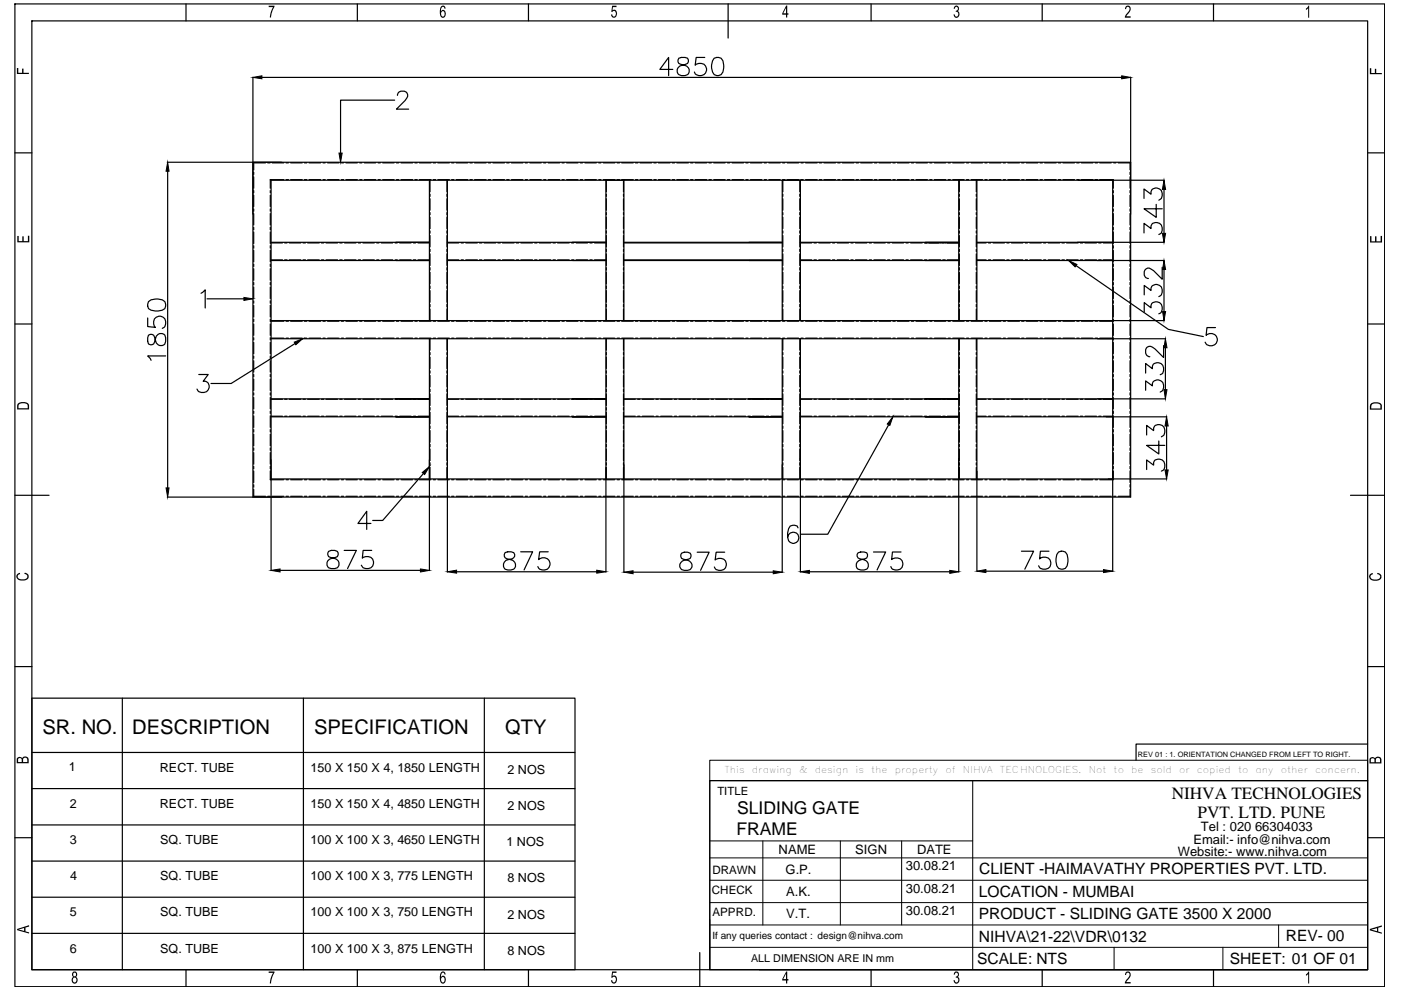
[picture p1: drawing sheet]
<svg xmlns="http://www.w3.org/2000/svg" width="297mm" height="210mm" viewBox="0 0 297 210" stroke-linecap="round" stroke-linejoin="round" font-family="sans-serif">
<!-- layer: 0 -->
<g fill="none" stroke="#000" stroke-width=".25">
<path d="M3.2 .8h290.4v208.4h-290.4zM6.8 4.4h283.2v201.2h-283.2zM39.4 .8v3.6M53.6 16.4v89M55.5 16.4h182.3M75.8 .8v3.6M112 .8v3.6M142.6 14.7h-2.7l1.9-2.5v3.8M143.9 12.3a.77 .77 0 0 0 .4 1.3l.7 .2a1.11 1.11 0 0 1 1.1 1 1.11 1.11 0 0 1-.9 1.2h-.7a1.11 1.11 0 0 1-1-1.2 1.11 1.11 0 0 1 1.2-1l.7-.2a.77 .77 0 0 0 .4-1.3l-.6-.1zM149.4 12.2h-1.8l-.2 1.6a1.38 1.38 0 0 1 2-.1 1.38 1.38 0 0 1 0 2 1.38 1.38 0 0 1-2-.1l-.2-.3M151.4 12.3a1.31 1.31 0 0 1 1.9 .6 3.2 3.2 0 0 1-.4 2.9 1.18 1.18 0 0 1-1.8-.5 3.1 3.1 0 0 1 .3-3zM154.4 .8v7.3"/>
<path d="M184.7 .8v3.6M221 .8v3.6M239.7 16.4v89h-204.2M257.3 .8v3.6M3.2 32.4h3.6M35.5 34.4h204.2M35.5 36.3v67.1M53.8 36.5v.5M53.8 37.5v2.4M56.3 34.5h-2.5v1.5M56.8 34.5h.5M57.7 34.5h2.5"/>
<path d="M60.2 38.1h-2.9v1.8M60.6 34.5h.6M60.6 38.1h.6M61.6 34.5h2.5M61.6 38.1h2.5M64.5 34.5h.6M64.5 38.1h.6M65.5 34.5h2.5M65.5 38.1h2.5M68.5 34.5h.4M68.5 38.1h.4M69.5 34.5h2.4"/>
<path d="M69.5 38.1h2.4M72.4 34.5h.4M72.4 38.1h.4M73.3 34.5h2.5M73.3 38.1h2.5M76.3 34.5h.4M76.3 38.1h.4M77.2 34.5h2.5M77.2 38.1h2.5M80.2 34.5h.4M80.2 38.1h.4M81.1 34.5h2.5"/>
<path d="M81.1 38.1h2.5M83.7 21.2h-11.5v11.3M84.1 34.5h.4M84.1 38.1h.4M84.3 20.2a.87 .87 0 0 1 .7-.9h.7a.9 .9 0 0 1 .6 1.5l-2.2 2.3h2.5M85 34.5h2.5M85 38.1h2.5M88 34.5h.5M88 38.1h.5M88.9 34.5h2.5M88.9 38.1h2.5M91 38.2v29.8"/>
<path d="M91.2 38.2v2.5M91.8 34.5h.6M91.8 38.1h.6M92.8 34.5h2.5M92.8 38.1h2.5M94.8 38.2v2.5M94.9 38.2v29.8M95.7 34.5h.6M95.7 38.1h.6M96.7 34.5h2.5M96.7 38.1h2.5M99.6 34.5h.5"/>
<path d="M99.6 38.1h.5M100.6 34.5h2.5M100.6 38.1h2.5M103.5 34.5h.5M103.5 38.1h.5M104.5 34.5h2.5M104.5 38.1h2.5M107.4 34.5h.5M107.4 38.1h.5M108.4 34.5h2.5M108.4 38.1h2.5M111.4 34.5h.4"/>
<path d="M111.4 38.1h.4M112.3 34.5h2.5M112.3 38.1h2.5M115.3 34.5h.4M115.3 38.1h.4M116.2 34.5h2.4M116.2 38.1h2.4M119.2 34.5h.4M119.2 38.1h.4M120.1 34.5h2.4M120.1 38.1h2.4M123 34.5h.5"/>
<path d="M123 38.1h.5M124 34.5h2.4M124 38.1h2.4M126.9 34.5h.5M126.9 38.1h.5M127.9 34.5h2.5M127.9 38.1h2.5M128.5 38.2v29.8M128.6 38.2v2.5M130.8 34.5h.5M130.8 38.1h.5M131.8 34.5h2.5"/>
<path d="M131.8 38.1h2.5M132.2 38.2v2.5M132.3 38.2v29.8M134.7 34.5h.5M134.7 38.1h.5M135.7 34.5h2.5M135.7 38.1h2.5M138.6 34.5h.5M138.6 38.1h.5M139.6 34.5h2.5M139.6 38.1h2.5M142.5 34.5h.5"/>
<path d="M142.5 38.1h.5M143.5 34.5h2.5M143.5 38.1h2.5M146.4 34.5h.5M146.4 38.1h.5M147.4 34.5h2.4M147.4 38.1h2.4M150.3 34.5h.5M150.3 38.1h.5M151.3 34.5h2.4M151.3 38.1h2.4M154.2 34.5h.5"/>
<path d="M154.2 38.1h.5M155.2 34.5h2.4M155.2 38.1h2.4M158.1 34.5h.5M158.1 38.1h.5M159.1 34.5h2.4M159.1 38.1h2.4M162 34.5h.5M162 38.1h.5M163 34.5h2.4M163 38.1h2.4M165.8 38.2v29.8"/>
<path d="M165.9 34.5h.5M165.9 38.1h.5M166 38.2v2.5M166.9 34.5h2.4M166.9 38.1h2.4M169.6 38.2v2.5M169.7 38.2v29.8M169.8 34.5h.5M169.8 38.1h.5M170.8 34.5h2.5M170.8 38.1h2.5M173.7 34.5h.5"/>
<path d="M173.7 38.1h.5M174.7 34.5h2.5M174.7 38.1h2.5M177.6 34.5h.5M177.6 38.1h.5M178.6 34.5h2.4M178.6 38.1h2.4M181.5 34.5h.5M181.5 38.1h.5M182.5 34.5h2.4M182.5 38.1h2.4M185.4 34.5h.5"/>
<path d="M185.4 38.1h.5M186.4 34.5h2.4M186.4 38.1h2.4M189.3 34.5h.5M189.3 38.1h.5M190.3 34.5h2.4M190.3 38.1h2.4M193.2 34.5h.5M193.2 38.1h.5M194.2 34.5h2.4M194.2 38.1h2.4M197.1 34.5h.5"/>
<path d="M197.1 38.1h.5M198.1 34.5h2.4M198.1 38.1h2.4M201 34.5h.5M201 38.1h.5M202 34.5h2.4M202 38.1h2.4M203.3 38.2v29.8M203.4 38.2v2.5M204.9 34.5h.5M204.9 38.1h.5M205.9 34.5h2.4"/>
<path d="M205.9 38.1h2.4M207 38.2v2.5M207.1 38.2v29.8M208.8 34.5h.5M208.8 38.1h.5M209.8 34.5h2.4M209.8 38.1h2.4M212.7 34.5h.5M212.7 38.1h.5M213.7 34.5h2.4M213.7 38.1h2.4M216.6 34.5h.5"/>
<path d="M216.6 38.1h.5M217.6 34.5h2.4M217.6 38.1h2.4M220.5 34.5h.5M220.5 38.1h.5M221.5 34.5h2.4M221.5 38.1h2.4M224.4 34.5h.5M224.4 38.1h.5M225.4 34.5h2.4M225.4 38.1h2.4M228.3 34.5h.5"/>
<path d="M228.3 38.1h.5M229.3 34.5h2.4M229.3 38.1h2.4M232.2 34.5h.5M232.2 38.1h.5M233.2 34.5h2.4M233.2 38.1h2.8v1.8M235.9 38.2v82.9M236.1 34.5h.5M237.1 34.5h2.5v1.5M239.6 36.5v.5M239.6 37.5v2.4"/>
<path d="M246.8 38.2h-189.3v82.8M290 32.4h3.6M53.8 40.4v.5M53.8 41.4v2.4M53.8 44.3v.5M53.8 45.3v2.4M53.8 48.2v.5M53.8 49.2v2.4M53.8 52.1v.5M53.8 53.1v2.4M53.8 56v.5M53.8 57v2.4"/>
<path d="M53.8 59.9v.5M57.3 40.4v.5M57.3 41.4v2.4M57.3 44.3v.5M57.3 45.3v2.4M57.3 48.2v.5M57.3 49.2v2.4M57.3 52.1v.5M57.3 53.1v2.4M57.3 56v.5M57.3 57v2.4M57.3 59.9v.5"/>
<path d="M57.5 55.2h33.5h-7.1M57.5 51.4h33.5h-7.1M57.5 51.5h2.4M57.5 55.1h2.4M60.4 51.5h.5M60.4 55.1h.5M61.3 51.5h2.5M61.3 55.1h2.5M64.2 51.5h.6M64.2 55.1h.6M65.2 51.5h2.5M65.2 55.1h2.5"/>
<path d="M68.1 51.5h.6M68.1 55.1h.6M69.1 51.5h2.5M69.1 55.1h2.5M72 51.5h.5M72 55.1h.5M73.1 51.5h2.4M73.1 55.1h2.4M76 51.5h.4M76 55.1h.4M76.9 51.5h2.5M76.9 55.1h2.5"/>
<path d="M79.9 51.5h.4M79.9 55.1h.4M80.8 51.5h2.5M80.8 55.1h2.5M83.8 51.5h.4M83.8 55.1h.4M84.7 51.5h2.5M84.7 55.1h2.5M87.7 51.5h.4M87.7 55.1h.4M88.6 51.5h2.4M88.6 55.1h2.4"/>
<path d="M91.2 41.2v.4M91.2 42.1v2.5M91.2 45.1v.4M91.2 46v2.5M91.2 49v.4M91.2 49.9v2.5M91.2 52.9v.4M91.2 53.8v2.5M91.2 56.8v.5M91.2 57.7v2.5M94.8 41.2v.4M94.8 42.1v2.5"/>
<path d="M94.8 45.1v.4M94.8 46v2.5M94.8 49v.4M94.8 49.9v2.5M94.8 52.9v.4M94.8 53.8v2.5M94.8 56.8v.5M94.8 57.7v2.5M94.9 55.2h33.6h-7.1M94.9 51.4h33.6h-7.1M94.9 51.5h2.4M94.9 55.1h2.4"/>
<path d="M97.8 51.5h.4M97.8 55.1h.4M98.7 51.5h2.5M98.7 55.1h2.5M101.7 51.5h.5M101.7 55.1h.5M102.6 51.5h2.5M102.6 55.1h2.5M105.6 51.5h.5M105.6 55.1h.5M106.5 51.5h2.5M106.5 55.1h2.5"/>
<path d="M109.5 51.5h.5M109.5 55.1h.5M110.4 51.5h2.5M110.4 55.1h2.5M113.4 51.5h.5M113.4 55.1h.5M114.3 51.5h2.5M114.3 55.1h2.5M117.2 51.5h.6M117.2 55.1h.6M118.2 51.5h2.5M118.2 55.1h2.5"/>
<path d="M121.2 51.5h.5M121.2 55.1h.5M122.2 51.5h2.4M122.2 55.1h2.4M125.1 51.5h.4M125.1 55.1h.4M126.1 51.5h2.4M126.1 55.1h2.4M128.6 41.2v.4M128.6 42.1v2.5M128.6 45.1v.4M128.6 46v2.5"/>
<path d="M128.6 49v.4M128.6 49.9v2.5M128.6 52.9v.4M128.6 53.8v2.5M128.6 56.8v.5M128.6 57.7v2.5M132.2 41.2v.4M132.2 42.1v2.5M132.2 45.1v.4M132.2 46v2.5M132.2 49v.4M132.2 49.9v2.5"/>
<path d="M132.2 52.9v.4M132.2 53.8v2.5M132.2 56.8v.5M132.2 57.7v2.5M132.3 55.2h33.5h-7M132.3 51.4h33.5M132.3 51.5h33.5M132.3 55.1h33.5M166 41.2v.4M166 42.1v2.5M166 45.1v.4M166 46v2.5"/>
<path d="M166 49v.4M166 49.9v2.5M166 52.9v.4M166 53.8v2.5M166 56.8v.5M166 57.7v2.5M169.6 41.2v.4M169.6 42.1v2.5M169.6 45.1v.4M169.6 46v2.5M169.6 49v.4M169.6 49.9v2.5"/>
<path d="M169.6 52.9v.4M169.6 53.8v2.5M169.6 56.8v.5M169.6 57.7v2.5M169.7 55.2h33.6h-7.1M169.7 51.4h33.6M169.7 51.5h2.4M169.7 55.1h2.4M172.6 51.5h.5M172.6 55.1h.5M173.6 51.5h2.4M173.6 55.1h2.4"/>
<path d="M176.5 51.5h.5M176.5 55.1h.5M177.5 51.5h2.4M177.5 55.1h2.4M180.4 51.5h.5M180.4 55.1h.5M181.4 51.5h2.4M181.4 55.1h2.4M184.3 51.5h.5M184.3 55.1h.5M185.3 51.5h2.4M185.3 55.1h2.4"/>
<path d="M188.2 51.5h.5M188.2 55.1h.5M189.2 51.5h2.4M189.2 55.1h2.4M192.1 51.5h.5M192.1 55.1h.5M193.1 51.5h2.4M193.1 55.1h2.4M196 51.5h3.4M196 55.1h.5M197 55.1h2.4M199.5 51.5h.9"/>
<path d="M199.9 55.1h.5M200.5 51.5h2.8M200.9 55.1h2.4M203.4 41.2v.4M203.4 42.1v2.5M203.4 45.1v.4M203.4 46v2.5M203.4 49v.4M203.4 49.9v2.5M203.4 52.9v.4M203.4 53.8v2.5M203.4 56.8v.5"/>
<path d="M203.4 57.7v2.5M207 41.2v.4M207 42.1v2.5M207 45.1v.4M207 46v2.5M207 49v.4M207 49.9v2.5M207 52.9v.4M207 53.8v2.5M207 56.8v.5M207 57.7v2.5M207.1 51.4h39.7"/>
<path d="M207.1 51.5h2M207.1 55.2h39.7M207.1 55.1h2M209.6 51.5h.4M209.6 55.1h.4M210.6 51.5h2.4M210.6 55.1h2.4M213.5 51.5h.4M213.5 55.1h.4M214.4 51.5h2.5M214.4 55.1h2.5M217.4 51.5h.4"/>
<path d="M217.4 55.1h.4M218.3 51.5h2.5M218.3 55.1h2.5M221.3 51.5h.4M221.3 55.1h.4M222.2 51.5h2.5M222.2 55.1h2.5M225.2 51.5h.5M225.2 55.1h.5M226.1 51.5h2.5M226.1 55.1h2.5M228.2 56.3l19.5 13.5 7.4 1.6"/>
<path d="M229.1 51.5h.5M229.1 55.1h.5M230 51.5h2.5M230 55.1h2.5M232.9 51.5h.6M232.9 55.1h.6M233.9 51.5h2M233.9 55.1h2M236 40.4v.5M236 41.4v2.4M236 44.3v.5M236 45.3v2.4"/>
<path d="M236 48.2v.5M236 49.2v2.4M236 52.1v.5M236 53.1v2.4M236 56v.5M236 57v2.4M236 59.9v.5M239.6 40.4v.5M239.6 41.4v2.4M239.6 44.3v.5M239.6 45.3v2.4M239.6 48.2v.5"/>
<path d="M239.6 49.2v2.4M239.6 52.1v.5M239.6 53.1v2.4M239.6 56v.5M239.6 57v2.4M239.6 59.9v.5M242.6 49.4v-2l1.4 1.1a1.11 1.11 0 0 1 .5-1.3 1.11 1.11 0 0 1 1.4 .2 1.38 1.38 0 0 1-.2 2.3M242.6 42.1v-2l1.4 1.1a1.23 1.23 0 0 1 1.4-1.4 1.23 1.23 0 0 1 1 1.7l-.2 .6-.5 .3M245.1 43.3v2.8l-2.5-1.8h3.8M246.4 56.7v2.5l-1.8-1.8-.6-.3a.86 .86 0 0 0-.9-.2 .86 .86 0 0 0-.5 .7v.7a.87 .87 0 0 0 .9 .7M246.8 40.2v9.3M246.8 57.1v9"/>
<path d="M3.2 68.7h3.6M31.3 67.4v1.8l1.7 .2a1.36 1.36 0 0 1 0-2 1.36 1.36 0 0 1 2 .3 1.36 1.36 0 0 1-.6 1.9M31.5 71.1l-.2 .5 .2 1.3a.78 .78 0 0 0 1.3-.4l.2-.7a1.09 1.09 0 0 1 .9-1.1 1.09 1.09 0 0 1 1.2 .9l-.1 1.3a1.15 1.15 0 0 1-1.3 .3 1.15 1.15 0 0 1-.7-1l-.2-.8a.78 .78 0 0 0-1.3-.3zM31.5 64a2.96 2.96 0 0 1 3.5 0 1.25 1.25 0 0 1-.6 1.8 3.4 3.4 0 0 1-2.9-.4l-.2-.5zM35.1 75.5h-3.8l.7 .9M42.1 79.4h2l-1 1.4a1.23 1.23 0 0 1 1.3 1.5 1.23 1.23 0 0 1-1.7 .9l-.6-.2-.3-.5M42.6 62.2l.9-.7v3.8M43.9 63.4h7.8M53.8 60.9v2.4M53.8 63.8v.5M53.8 64.8v2.4M53.8 67.7v.5"/>
<path d="M53.8 68.7v2.4M53.8 71.6v.5M53.8 72.6v2.4M53.8 75.5v.5M53.8 76.5v2.4M53.8 79.4v.5M57.3 60.9v2.4M57.3 63.8v.5M57.3 64.8v2.4M57.3 67.7v.5M57.3 68.7v2.4M57.3 71.6v.5"/>
<path d="M57.3 72.6v2.4M57.3 75.5v.5M57.3 76.5v2.4M57.3 79.4v.5M57.5 71.8h189.6M57.5 71.7h2.7M57.5 68h189.3M57.5 68.1h2.7M60.6 71.7h.6M60.6 68.1h.6M61.6 71.7h2.5M61.6 68.1h2.5"/>
<path d="M62.6 72.8l-13.6 8.5h-4.3M64.5 71.7h.6M64.5 68.1h.6M65.5 71.7h2.5M65.5 68.1h2.5M68.5 71.7h.4M68.5 68.1h.4M69.5 71.7h2.4M69.5 68.1h2.4M72.4 71.7h.4M72.4 68.1h.4M73.3 71.7h2.5"/>
<path d="M73.3 68.1h2.5M76.3 71.7h.4M76.3 68.1h.4M77.2 71.7h2.5M77.2 68.1h2.5M80.2 71.7h.4M80.2 68.1h.4M81.1 71.7h2.5M81.1 68.1h2.5M84.1 71.7h.4M84.1 68.1h.4M85 71.7h2.5"/>
<path d="M85 68.1h2.5M88 71.7h.5M88 68.1h.5M88.9 71.7h2.5M88.9 68.1h2.5M91 71.8v49.2M91.2 60.6v.6M91.2 61.6v2.5M91.2 64.5v.6M91.2 65.5v2.5M91.2 71.8v2.4M91.2 74.7v.5"/>
<path d="M91.2 75.7v2.4M91.2 78.6v.5M91.2 79.6v2.4M91.8 71.7h.6M91.8 68.1h.6M92.8 71.7h2.5M92.8 68.1h2.5M94.8 60.6v.6M94.8 61.6v2.5M94.8 64.5v.6M94.8 65.5v2.5M94.8 71.8v2.4"/>
<path d="M94.8 74.7v.5M94.8 75.7v2.4M94.8 78.6v.5M94.8 79.6v2.4M94.9 71.8v49.5M95.7 71.7h.6M95.7 68.1h.6M96.7 71.7h2.5M96.7 68.1h2.5M99.6 71.7h.5M99.6 68.1h.5M100.6 71.7h2.5"/>
<path d="M100.6 68.1h2.5M103.5 71.7h.5M103.5 68.1h.5M104.5 71.7h2.5M104.5 68.1h2.5M107.4 71.7h.5M107.4 68.1h.5M108.4 71.7h2.5M108.4 68.1h2.5M111.4 71.7h.4M111.4 68.1h.4M112.3 71.7h2.5"/>
<path d="M112.3 68.1h2.5M115.3 71.7h.4M115.3 68.1h.4M116.2 71.7h2.4M116.2 68.1h2.4M119.2 71.7h.4M119.2 68.1h.4M120.1 71.7h2.4M120.1 68.1h2.4M123 71.7h.5M123 68.1h.5M124 71.7h2.4"/>
<path d="M124 68.1h2.4M126.9 71.7h.5M126.9 68.1h.5M127.9 71.7h2.5M127.9 68.1h2.5M128.5 71.8v49.5M128.6 60.6v.6M128.6 61.6v2.5M128.6 64.5v.6M128.6 65.5v2.5M128.6 71.8v2.4M128.6 74.7v.5"/>
<path d="M128.6 75.7v2.4M128.6 78.6v.5M128.6 79.6v2.4M130.8 71.7h.5M130.8 68.1h.5M131.8 71.7h2.5M131.8 68.1h2.5M132.2 60.6v.6M132.2 61.6v2.5M132.2 64.5v.6M132.2 65.5v2.5M132.2 71.8v2.4"/>
<path d="M132.2 74.7v.5M132.2 75.7v2.4M132.2 78.6v.5M132.2 79.6v2.4M132.3 71.8v49.6M134.7 71.7h.5M134.7 68.1h.5M135.7 71.7h2.5M135.7 68.1h2.5M138.6 71.7h.5M138.6 68.1h.5M139.6 71.7h2.5"/>
<path d="M139.6 68.1h2.5M142.5 71.7h.5M142.5 68.1h.5M143.5 71.7h2.5M143.5 68.1h2.5M146.4 71.7h.5M146.4 68.1h.5M147.4 71.7h2.4M147.4 68.1h2.4M150.3 71.7h.5M150.3 68.1h.5M151.3 71.7h2.4"/>
<path d="M151.3 68.1h2.4M154.2 71.7h.5M154.2 68.1h.5M155.2 71.7h2.4M155.2 68.1h2.4M158.1 71.7h.5M158.1 68.1h.5M159.1 71.7h2.4M159.1 68.1h2.4M162 71.7h.5M162 68.1h.5M163 71.7h2.4"/>
<path d="M163 68.1h2.4M165.8 71.8v49.6M165.9 71.7h.5M165.9 68.1h.5M166 60.6v.6M166 61.6v2.5M166 64.5v.6M166 65.5v2.5M166 71.8v2.4M166 74.7v.5M166 75.7v2.4M166 78.6v.5"/>
<path d="M166 79.6v2.4M166.9 71.7h2.4M166.9 68.1h2.4M169.6 60.6v.6M169.6 61.6v2.5M169.6 64.5v.6M169.6 65.5v2.5M169.6 71.8v2.4M169.6 74.7v.5M169.6 75.7v2.4M169.6 78.6v.5M169.6 79.6v2.4"/>
<path d="M169.7 71.8v49.5M169.8 71.7h.5M169.8 68.1h.5M170.8 71.7h2.5M170.8 68.1h2.5M173.7 71.7h.5M173.7 68.1h.5M174.7 71.7h2.5M174.7 68.1h2.5M177.6 71.7h.5M177.6 68.1h.5M178.6 71.7h2.4"/>
<path d="M178.6 68.1h2.4M181.5 71.7h.5M181.5 68.1h.5M182.5 71.7h2.4M182.5 68.1h2.4M185.4 71.7h.5M185.4 68.1h.5M186.4 71.7h2.4M186.4 68.1h2.4M189.3 71.7h.5M189.3 68.1h.5M190.3 71.7h2.4"/>
<path d="M190.3 68.1h2.4M193.2 71.7h.5M193.2 68.1h.5M194.2 71.7h2.4M194.2 68.1h2.4M197.1 71.7h.5M197.1 68.1h.5M198.1 71.7h2.4M198.1 68.1h2.4M201 71.7h.5M201 68.1h.5M202 71.7h2.4"/>
<path d="M202 68.1h2.4M203.3 71.8v49.5M203.4 60.6v.6M203.4 61.6v2.5M203.4 64.5v.6M203.4 65.5v2.5M203.4 71.8v2.4M203.4 74.7v.5M203.4 75.7v2.4M203.4 78.6v.5M203.4 79.6v2.4M204.9 71.7h.5"/>
<path d="M204.9 68.1h.5M205.9 71.7h2.4M205.9 68.1h2.4M207 60.6v.6M207 61.6v2.5M207 64.5v.6M207 65.5v2.5M207 71.8v2.4M207 74.7v.5M207 75.7v2.4M207 78.6v.5M207 79.6v2.4"/>
<path d="M207.1 71.8v49.3M208.8 71.7h.5M208.8 68.1h.5M209.8 71.7h2.4M209.8 68.1h2.4M212.7 71.7h.5M212.7 68.1h.5M213.7 71.7h2.4M213.7 68.1h2.4M216.6 71.7h.5M216.6 68.1h.5M217.6 71.7h2.4"/>
<path d="M217.6 68.1h2.4M220.5 71.7h.5M220.5 68.1h.5M221.5 71.7h2.4M221.5 68.1h2.4M224.4 71.7h.5M224.4 68.1h.5M225.4 71.7h2.4M225.4 68.1h2.4M228.3 71.7h.5M228.3 68.1h.5M229.3 71.7h2.4"/>
<path d="M229.3 68.1h2.4M232.2 71.7h.5M232.2 68.1h.5M233.2 71.7h2.7M233.2 68.1h2.7M236 60.9v2.4M236 63.8v.5M236 64.8v2.4M236 67.7v.5M236 68.7v2.4M236 71.6v.5M236 72.6v2.4"/>
<path d="M236 75.5v.5M236 76.5v2.4M236 79.4v.5M239.6 60.9v2.4M239.6 63.8v.5M239.6 64.8v2.4M239.6 67.7v.5M239.6 68.7v2.4M239.6 71.6v.5M239.6 72.6v2.4M239.6 75.5v.5M239.6 76.5v2.4"/>
<path d="M239.6 79.4v.5M242.6 66.2v-2l1.4 1.1v-.6a1.27 1.27 0 0 1 1.6-.6 1.27 1.27 0 0 1 .8 1.5l-.2 .6-.5 .3M242.6 62.5v-2l1.4 1.1a1.23 1.23 0 0 1 1.5-1.3 1.23 1.23 0 0 1 .9 1.7l-.2 .5-.5 .4M242.9 79.1v-2l1.4 1.1v-.6a1.28 1.28 0 0 1 1.7-.6 1.28 1.28 0 0 1 .7 1.6l-.2 .5-.5 .3M246.7 73.3v2.5l-1.8-1.8a1.17 1.17 0 0 0-1.8-.2 1.23 1.23 0 0 0 .5 1.8h.2M247.1 73.7v8.9M257.7 69.5h-1.8l-.2 1.6a1.36 1.36 0 0 1 2.1 0 1.36 1.36 0 0 1-.3 2 1.36 1.36 0 0 1-2-.6M290 68.7h3.6M53.8 80.4v2.4M53.8 83.3v.5M53.8 84.3v2.4M53.8 87.2v.5"/>
<path d="M53.8 88.2v2.4M53.8 91.1v.5M53.8 92.1v2.4M53.8 95v.5M53.8 96v2.4M53.8 98.9v.5M53.8 99.9v2.4M57.3 80.4v2.4M57.3 83.3v.5M57.3 84.3v2.4M57.3 87.2v.5M57.3 88.2v2.4"/>
<path d="M57.3 91.1v.5M57.3 92.1v2.4M57.3 95v.5M57.3 96v2.4M57.3 98.9v.5M57.3 99.9v1.8h2.9M57.5 84.6h33.5h-7.1M57.5 88.4h33.5h-7.1M57.5 84.7h2.4M57.5 88.3h2.4M60.4 84.7h.5M60.4 88.3h.5"/>
<path d="M61.3 84.7h2.5M61.3 88.3h2.5M64.2 84.7h.6M64.2 88.3h.6M65.2 84.7h2.5M65.2 88.3h2.5M68.1 84.7h.6M68.1 88.3h.6M69.1 84.7h2.5M69.1 88.3h2.5M72 84.7h.5M72 88.3h.5"/>
<path d="M73.1 84.7h2.4M73.1 88.3h2.4M76 84.7h.4M76 88.3h.4M76.9 84.7h2.5M76.9 88.3h2.5M79.9 84.7h.4M79.9 88.3h.4M80.8 84.7h2.5M80.8 88.3h2.5M83.8 84.7h.4M83.8 88.3h.4"/>
<path d="M84.7 84.7h2.5M84.7 88.3h2.5M87.7 84.7h.4M87.7 88.3h.4M88.6 84.7h2.4M88.6 88.3h2.4M91.2 82.5v.5M91.2 83.5v2.5M91.2 86.4v.5M91.2 87.4v2.5M91.2 90.3v.5M91.2 91.3v2.5"/>
<path d="M91.2 94.2v.5M91.2 95.2v2.4M91.2 98.1v.5M91.2 99.1v2.4M94.8 82.5v.5M94.8 83.5v2.5M94.8 86.4v.5M94.8 87.4v2.5M94.8 90.3v.5M94.8 91.3v2.5M94.8 94.2v.5M94.8 95.2v2.4"/>
<path d="M94.8 98.1v.5M94.8 99.1v2.4M94.9 84.6h33.6h-7.1M94.9 88.4h33.6h-7.1M94.9 84.7h2.4M94.9 88.3h2.4M97.8 84.7h.4M97.8 88.3h.4M98.7 84.7h2.5M98.7 88.3h2.5M101.7 84.7h.5M101.7 88.3h.5"/>
<path d="M102.6 84.7h2.5M102.6 88.3h2.5M105.6 84.7h.5M105.6 88.3h.5M106.5 84.7h2.5M106.5 88.3h2.5M109.5 84.7h.5M109.5 88.3h.5M110.4 84.7h2.5M110.4 88.3h2.5M113.4 84.7h.5M113.4 88.3h.5"/>
<path d="M114.3 84.7h2.5M114.3 88.3h2.5M117.2 84.7h.6M117.2 88.3h.6M118.2 84.7h2.5M118.2 88.3h2.5M121.2 84.7h.5M121.2 88.3h.5M122.2 84.7h2.4M122.2 88.3h2.4M125.1 84.7h.4M125.1 88.3h.4"/>
<path d="M126.1 84.7h2.4M126.1 88.3h2.4M128.6 82.5v.5M128.6 83.5v2.5M128.6 86.4v.5M128.6 87.4v2.5M128.6 90.3v.5M128.6 91.3v2.5M128.6 94.2v.5M128.6 95.2v2.4M128.6 98.1v.5M128.6 99.1v2.4"/>
<path d="M132.2 82.5v.5M132.2 83.5v2.5M132.2 86.4v.5M132.2 87.4v2.5M132.2 90.3v.5M132.2 91.3v2.5M132.2 94.2v.5M132.2 95.2v2.4M132.2 98.1v.5M132.2 99.1v2.4M132.3 84.6h33.5h-7M132.3 88.4h33.5h-7"/>
<path d="M132.3 84.7h2.4M132.3 88.3h2.4M135.2 84.7h.5M135.2 88.3h.5M136.2 84.7h2.4M136.2 88.3h2.4M139.1 84.7h.5M139.1 88.3h.5M140.1 84.7h2.4M140.1 88.3h2.4M143 84.7h.5M143 88.3h.5"/>
<path d="M144 84.7h2.4M144 88.3h2.4M146.9 84.7h.5M146.9 88.3h.5M147.9 84.7h2.4M147.9 88.3h2.4M150.8 84.7h.5M150.8 88.3h.5M151.8 84.7h2.4M151.8 88.3h2.4M154.7 84.7h.5M154.7 88.3h.5"/>
<path d="M155.6 84.7h2.5M155.6 88.3h2.5M158.6 84.7h.5M158.6 88.3h.5M159.5 84.7h2.5M159.5 88.3h2.5M162.5 84.7h.5M162.5 88.3h.5M163.4 84.7h2.4M163.4 88.3h2.4M166 82.5v.5M166 83.5v2.5"/>
<path d="M166 86.4v.5M166 87.4v2.5M166 90.3v.5M166 91.3v2.5M166 94.2v.5M166 95.2v2.4M166 98.1v.5M166 99.1v2.4M169.6 82.5v.5M169.6 83.5v2.5M169.6 86.4v.5M169.6 87.4v2.5"/>
<path d="M169.6 90.3v.5M169.6 91.3v2.5M169.6 94.2v.5M169.6 95.2v2.4M169.6 98.1v.5M169.6 99.1v2.4M169.7 84.6h33.6h-7.1M169.7 88.4h33.6h-7.1M169.7 84.7h2.4M169.7 88.3h2.4M172.6 84.7h.5M172.6 88.3h.5"/>
<path d="M173.6 84.7h2.4M173.6 88.3h2.4M176.5 84.7h.5M176.5 88.3h.5M177.5 84.7h2.4M177.5 88.3h2.4M180.4 84.7h.5M180.4 88.3h.5M181.4 84.7h2.4M181.4 88.3h2.4M184.3 84.7h.5M184.3 88.3h.5"/>
<path d="M185.3 84.7h2.4M185.3 88.3h2.4M188.2 84.7h.5M188.2 88.3h.5M188.4 90.1l-12.9 23.2h-5.7M189.2 84.7h2.4M189.2 88.3h2.4M192.1 84.7h.5M192.1 88.3h.5M193.1 84.7h2.4M193.1 88.3h2.4M196 84.7h.5"/>
<path d="M196 88.3h.5M197 84.7h2.4M197 88.3h2.4M199.9 84.7h.5M199.9 88.3h.5M200.9 84.7h2.4M200.9 88.3h2.4M203.4 82.5v.5M203.4 83.5v2.5M203.4 86.4v.5M203.4 87.4v2.5M203.4 90.3v.5"/>
<path d="M203.4 91.3v2.5M203.4 94.2v.5M203.4 95.2v2.4M203.4 98.1v.5M203.4 99.1v2.4M207 82.5v.5M207 83.5v2.5M207 86.4v.5M207 87.4v2.5M207 90.3v.5M207 91.3v2.5M207 94.2v.5"/>
<path d="M207 95.2v2.4M207 98.1v.5M207 99.1v2.4M207.1 84.6h40M207.1 84.7h2M207.1 88.4h40.3M207.1 88.3h2M209.6 84.7h.4M209.6 88.3h.4M210.6 84.7h2.4M210.6 88.3h2.4M213.5 84.7h.4"/>
<path d="M213.5 88.3h.4M214.4 84.7h2.5M214.4 88.3h2.5M217.4 84.7h.4M217.4 88.3h.4M218.3 84.7h2.5M218.3 88.3h2.5M221.3 84.7h.4M221.3 88.3h.4M222.2 84.7h2.5M222.2 88.3h2.5M225.2 84.7h.5"/>
<path d="M225.2 88.3h.5M226.1 84.7h2.5M226.1 88.3h2.5M229.1 84.7h.5M229.1 88.3h.5M230 84.7h2.5M230 88.3h2.5M232.9 84.7h.6M232.9 88.3h.6M233.9 84.7h2M233.9 88.3h2M236 99.9v1.8h-2.8"/>
<path d="M236 80.4v2.4M236 83.3v.5M236 84.3v2.4M236 87.2v.5M236 88.2v2.4M236 91.1v.5M236 92.1v2.4M236 95v.5M236 96v2.4M236 98.9v.5M239.6 80.4v2.4M239.6 83.3v.5"/>
<path d="M239.6 84.3v2.4M239.6 87.2v.5M239.6 88.2v2.4M239.6 91.1v.5M239.6 92.1v2.4M239.6 95v.5M239.6 96v2.4M239.6 98.9v.5M239.6 99.9v2.4M242.9 82.7v-1.9l1.4 1a1.23 1.23 0 0 1 1.5-1.3 1.23 1.23 0 0 1 .9 1.7l-.2 .5-.5 .4M243.1 99.6v-2.1l1.5 1.1v-.5a1.28 1.28 0 0 1 1.6-.7 1.28 1.28 0 0 1 .8 1.6l-.2 .6-.6 .3M243.1 92.2v-2l1.5 1.1a1.11 1.11 0 0 1 .5-1.2 1.11 1.11 0 0 1 1.3 .1 1.43 1.43 0 0 1-.2 2.4"/>
<path d="M245.7 93.5v2.8l-2.6-1.9h3.9M247.3 90.3v9.3M3.2 105h7.2M53.8 102.8v.5M53.8 103.7v1.5h2.5M56.8 105.2h.5M57.5 101.5h189.9M57.7 105.2h2.5M60.6 105.2h.6M60.6 101.7h.6M61.6 105.2h2.5M61.6 101.7h2.5"/>
<path d="M64.5 105.2h.6M64.5 101.7h.6M65.5 105.2h2.5M65.5 101.7h2.5M68.5 105.2h.4M68.5 101.7h.4M69.5 105.2h2.4M69.5 101.7h2.4M69.7 116.9a.78 .78 0 0 0 .3 1.3 1.61 1.61 0 0 1 1.9 1.6l-.2 .4a1.49 1.49 0 0 1-2.4-.4 1.22 1.22 0 0 1 1.1-1.5l.7-.1a.78 .78 0 0 0 .4-1.3l-.5-.2h-.8zM72.4 105.2h.4M72.4 101.7h.4M73 116.7h2.6l-1.9 3.9"/>
<path d="M73.3 105.2h2.5M73.3 101.7h2.5M76.3 105.2h.4M76.3 101.7h.4M77.2 105.2h2.5M77.2 101.7h2.5M78.6 111h-2.7l1.9-2.6v3.9M78.8 116.7h-1.8l-.2 1.6a1.37 1.37 0 0 1 2 .1 1.37 1.37 0 0 1-.2 2 1.45 1.45 0 0 1-2-.6M80.2 105.2h.4M80.2 101.7h.4M81.1 105.2h2.5M81.1 101.7h2.5"/>
<path d="M84.1 105.2h.4M84.1 101.7h.4M85 105.2h2.5M85 101.7h2.5M88 105.2h.5M88 101.7h.5M88.9 105.2h2.5M88.9 101.7h2.5M89.8 100.4l-8.7 9.9h-2.1M91.8 105.2h.6M91.8 101.7h.6M92.8 105.2h2.5"/>
<path d="M92.8 101.7h2.5M95.7 105.2h.6M95.7 101.7h.6M96.7 105.2h2.5M96.7 101.7h2.5M99.6 105.2h.5M99.6 101.7h.5M100.6 105.2h2.5M100.6 101.7h2.5M103.5 105.2h.5M103.5 101.7h.5M104.5 105.2h2.5"/>
<path d="M104.5 101.7h2.5M107.1 117.2a.81 .81 0 0 0 .4 1.3l.7 .1a1.11 1.11 0 0 1 1.1 1.1 1.11 1.11 0 0 1-.9 1.1h-.8a1.11 1.11 0 0 1-.9-1.1 1.11 1.11 0 0 1 1.1-1.1l.8-.1a.78 .78 0 0 0 .3-1.3l-.5-.2zM107.4 105.2h.5M107.4 101.7h.5M108.4 105.2h2.5M108.4 101.7h2.5M110.4 117h2.5l-1.8 3.8M111.4 105.2h.4M111.4 101.7h.4M112.3 105.2h2.5M112.3 101.7h2.5M115.3 105.2h.4"/>
<path d="M115.3 101.7h.4M116.2 117h-1.8l-.2 1.6a1.37 1.37 0 0 1 2.1 0 1.37 1.37 0 0 1-.3 2 1.37 1.37 0 0 1-2-.5M116.2 105.2h2.4M116.2 101.7h2.4M119.2 105.2h.4M119.2 101.7h.4M120.1 105.2h2.4M120.1 101.7h2.4M123 105.2h.5M123 101.7h.5M124 105.2h2.4M124 101.7h2.4"/>
<path d="M126.9 105.2h.5M126.9 101.7h.5M127.9 105.2h2.5M127.9 101.7h2.5M130.8 105.2h.5M130.8 101.7h.5M131.8 105.2h2.5M131.8 101.7h2.5M134.7 105.2h.5M134.7 101.7h.5M135.7 105.2h2.5M135.7 101.7h2.5"/>
<path d="M138.6 105.2h.5M138.6 101.7h.5M139.6 105.2h2.5M139.6 101.7h2.5M142.5 105.2h.5M142.5 101.7h.5M143.5 105.2h2.5M143.5 101.7h2.5M144.5 117.3a.78 .78 0 0 0 .4 1.3 1.61 1.61 0 0 1 1.8 1.6l-.2 .4a1.51 1.51 0 0 1-2.4-.4 1.3 1.3 0 0 1 1.1-1.5l.8-.1a.78 .78 0 0 0 .3-1.3l-.5-.2h-.7zM146.4 105.2h.5M146.4 101.7h.5M147.4 105.2h2.4"/>
<path d="M147.4 101.7h2.4M147.8 117.1h2.6l-1.9 3.8M150.3 105.2h.5M150.3 101.7h.5M151.3 105.2h2.4M151.3 101.7h2.4M153.7 117.1h-1.9l-.2 1.6a1.37 1.37 0 0 1 2 0 1.37 1.37 0 0 1-.2 2.1 1.42 1.42 0 0 1-1.9-.6M154.2 105.2h.5M154.2 101.7h.5M155.2 105.2h2.4M155.2 101.7h2.4M158.1 105.2h.5"/>
<path d="M158.1 101.7h.5M159.1 105.2h2.4M159.1 101.7h2.4M162 105.2h.5M162 101.7h.5M163 105.2h2.4M163 101.7h2.4M165.9 105.2h.5M165.9 101.7h.5M166.9 105.2h2.4M166.9 101.7h2.4M169.2 111.9l-.2-.4a1.25 1.25 0 0 0-1.8 .6 2.69 2.69 0 0 0 .3 2.9 1.19 1.19 0 0 0 1.8-.5 1.19 1.19 0 0 0-.8-1.7 1.19 1.19 0 0 0-1.5 1.1"/>
<path d="M169.8 105.2h.5M169.8 101.7h.5M170.8 105.2h2.5M170.8 101.7h2.5M173.7 105.2h.5M173.7 101.7h.5M174.7 105.2h2.5M174.7 101.7h2.5M177.6 105.2h.5M177.6 101.7h.5M178.6 105.2h2.4M178.6 101.7h2.4"/>
<path d="M181.5 105.2h.5M181.5 101.7h.5M181.9 117.2a.75 .75 0 0 0 .4 1.3 1.56 1.56 0 0 1 1.8 1.6l-.2 .4a1.55 1.55 0 0 1-2.3-.4 1.22 1.22 0 0 1 1.1-1.5l.7-.1a.78 .78 0 0 0 .4-1.3l-.6-.2zM182.5 105.2h2.4M182.5 101.7h2.4M185.2 117h2.6l-1.8 3.8M185.4 105.2h.5M185.4 101.7h.5M186.4 105.2h2.4M186.4 101.7h2.4M189.3 105.2h.5M189.3 101.7h.5"/>
<path d="M190.3 105.2h2.4M190.3 101.7h2.4M191 117h-1.8l-.2 1.6a1.37 1.37 0 0 1 2.1 .1 1.37 1.37 0 0 1-.2 2 1.39 1.39 0 0 1-2-.6M193.2 105.2h.5M193.2 101.7h.5M194.2 105.2h2.4M194.2 101.7h2.4M197.1 105.2h.5M197.1 101.7h.5M198.1 105.2h2.4M198.1 101.7h2.4M201 105.2h.5"/>
<path d="M201 101.7h.5M202 105.2h2.4M202 101.7h2.4M204.9 105.2h.5M204.9 101.7h.5M205.9 105.2h2.4M205.9 101.7h2.4M208.8 105.2h.5M208.8 101.7h.5M209.8 105.2h2.4M209.8 101.7h2.4M212.7 105.2h.5"/>
<path d="M212.7 101.7h.5M213.7 105.2h2.4M213.7 101.7h2.4M216.6 116.9h2.5l-1.8 3.8M216.6 105.2h.5M216.6 101.7h.5M217.6 105.2h2.4M217.6 101.7h2.4M220.5 105.2h.5M220.5 101.7h.5M221.5 105.2h2.4M221.5 101.7h2.4"/>
<path d="M222.4 116.9h-1.8l-.2 1.6a1.36 1.36 0 0 1 2.1 0 1.36 1.36 0 0 1-.3 2.1 1.36 1.36 0 0 1-2-.6M224.4 105.2h.5M224.4 101.7h.5M224.4 117a1.27 1.27 0 0 1 1.9 .6 3.2 3.2 0 0 1-.4 2.9 1.27 1.27 0 0 1-1.8-.5 3.2 3.2 0 0 1 .3-3zM225.4 105.2h2.4M225.4 101.7h2.4M228.3 105.2h.5M228.3 101.7h.5M229.3 105.2h2.4M229.3 101.7h2.4M232.2 105.2h.5M232.2 101.7h.5"/>
<path d="M233.2 105.2h2.4M236.1 105.2h.5M239.6 103.7v1.5h-2.5M239.6 102.8v.5M286.3 105h7.3M59.4 120.9h29.7M96.8 121.2h29.7M134.2 121.3h29.7M171.6 121.2h29.8M209 121.1h25M3.2 141.3h3.6M6.8 148h115.1v57.6h-115.1z"/>
<path d="M6.8 159.5h115.1M25.9 148v57.6M64.3 148v57.6M102.7 148v57.6M290 157.8h-49.1v3.4M290 141.3h3.6M3.2 177.6h3.6M6.8 167.2h115.1M6.8 174.9h115.1M150.5 165.5h139.5v40.1h-139.5zM290 177.6h3.6M6.8 182.6h115.1"/>
<path d="M6.8 190.2h115.1M6.8 197.9h115.1M39.4 205.6v3.6M75.8 205.6v3.6M112 205.6v3.6M148.4 202v7.2M161 205.6h129M184.7 205.6v3.6M221 205.6v3.6M257.3 205.6v3.6"/>
</g>
<g fill="none" stroke="#000" stroke-width=".21">
<path d="M150.5 161.2h139.5v4.3h-139.5zM150.5 165.5v40.1M150.5 178.3h55.7M152.8 165.5h137.2M161.7 178.3v17.8M178.2 178.3v17.8M191.2 178.3v17.8M206.2 165.5v40.1M150.5 196.1h139.5M150.5 191.4h139.5M150.5 186.6h139.5M150.5 181.9h139.5"/>
<path d="M271.1 196.1v4.8M150.5 200.9h139.5M236.2 200.9v4.7M259.3 200.9v4.7"/>
</g>
<g fill="#000">
<path d="M3.6 14.4h.3v1h.8v-.9h.3v.9h1.1v.3h-2.5zM57 1.2h1.2l-.6 1.4-.1 1.1h-.3l.1-.5 .6-1.7h-.9zM129.8 1.2h.9v.3h-.8v.7l.5-.1 .3 .3 .1 .4-.1 .7-.3 .3h-.4l-.3-.3-.1-.4h.2a.41 .41 0 0 0 .5 .4 .41 .41 0 0 0 .3-.6l-.2-.5a.34 .34 0 0 0-.3-.1 .34 .34 0 0 0-.3 .3l-.2-.1zM202.4 1.3l.4-.1 .4 .2 .1 .7-.2 .3 .2 .1 .1 .4-.2 .7-.4 .2-.5-.3-.1-.4 .2-.1a.41 .41 0 0 0 .5 .5 .41 .41 0 0 0 .2-.7l-.1-.3h-.4l.1-.2 .4-.2v-.4a.33 .33 0 0 0-.5-.3 .33 .33 0 0 0-.2 .5l-.2-.1zM238.7 1.3l.7-.1 .3 .4-.1 .8-.8 1 .9 .1v.3h-1.2l.1-.6 .7-.8 .2-.5v-.3l-.3-.2-.4 .2-.1 .3h-.2zM277.4 1.2h.2v2.6h-.2v-2l-.5 .3v-.3zM290.4 14.5h.3v1h.8v-.9h.3v.9h1.2v.2h-2.6zM3.7 50h.3v1.1h.7v-1h.3v1h.9v-1.1h.3v1.4h-2.5zM290.5 50.1h.3v1.1h.7v-1.1h.3v1.1h.9v-1.2h.3v1.4h-2.5zM3.7 121.7l.5-.3 .1 .3-.5 .4v.4l.4 .3h1l.5-.3 .1-.5-.2-.2-.4-.1v-.3l.8 .4v.8l-.4 .4-.4 .1-1.2-.1-.4-.3-.1-.3zM290.4 121.8l.6-.3 .1 .2-.5 .3v.4l.5 .4 .9 .1 .5-.3 .1-.5-.2-.2-.4-.2v-.2l.6 .2 .2 .2 .1 .6-.2 .3-.5 .3h-1.2l-.4-.2-.3-.4zM57 206h1.2l-.6 1.5-.1 1h-.3l.1-.6 .6-1.6h-.9z"/>
<path d="M129.8 206h.9v.3h-.8v.7l.2-.2 .4 .1 .3 .7-.1 .7-.3 .2h-.5l-.2-.2-.1-.5h.2l.2 .5h.3l.3-.5-.2-.6a.34 .34 0 0 0-.3-.1 .34 .34 0 0 0-.3 .2h-.2zM202.3 206.2l.3-.2 .6 .1 .1 .7-.2 .3 .2 .2 .1 .4-.1 .6-.4 .3-.6-.2-.1-.6h.2v.1a.42 .42 0 0 0 .7 .3 .42 .42 0 0 0 0-.7l-.2-.2h-.3l.1-.3 .4-.2-.1-.5a.34 .34 0 0 0-.4 0 .34 .34 0 0 0-.2 .4l-.2-.1zM238.7 206.1l.6-.1 .4 .4-.1 .9-.8 .9h.9v.3h-1.2l.2-.6 .6-.7 .2-.5-.2-.5-.5 .2-.1 .3h-.2zM277.4 206h.2v2.5h-.2v-2l-.5 .4v-.3z"/>
<path d="M93.5 1.3l.6-.1 .4 .5-.2 .1-.2-.3-.2-.1-.4 .6v.4l.2-.3h.4l.4 .4v.8l-.2 .3-.3 .2-.4-.1-.3-.5-.1-1zM93.7 2.4l-.2 .5 .2 .5a.45 .45 0 0 0 .6-.1 .45 .45 0 0 0 0-.6l-.3-.3z"/>
<path d="M166.7 1.2h.2v1.6h.3v.3h-.3v.6h-.2v-.6h-.9v-.3zM166.7 1.7l-.6 1.1h.6z"/>
<path d="M3.9 85.5l.6-.3h.8l.6 .3 .3 .4v.9h-2.6v-.8zM4.2 85.6l-.2 .2-.1 .8h2v-.7l-.2-.2-.5-.2z"/>
<path d="M290.6 85.7l.7-.4 1.3 .1 .4 .5v1h-2.6zM290.9 85.8l-.2 .8h2v-.7l-.4-.3-.9-.1z"/>
<path d="M3.6 160.8l.5-.3 .4 .1a.19 .19 0 0 0 .2 .1 .19 .19 0 0 0 .2-.2l.6-.1 .5 .3 .1 1.1h-2.6zM3.9 160.8l-.1 .8h.8v-.7l-.3-.2zM5 160.7l-.1 .9h.9l-.1-.7-.3-.3z"/>
<path d="M290.4 160.8l.5-.3 .4 .1 .2 .2 .5-.4 .6 .1 .3 .4v1h-2.5zM290.7 160.9l-.1 .7h.8v-.7l-.2-.1zM291.8 160.8l-.1 .8h.9v-.7l-.3-.2z"/>
<path d="M3.6 197l2.6-.8v.3l-.8 .2v.8l.8 .2v.2l-2.6-.7zM3.9 197.1l1.2 .3v-.6z"/>
<path d="M290.4 197l2.6-.8v.3l-.8 .2v.8l.8 .2v.3l-2.6-.7zM290.8 197.1l1.2 .3v-.6z"/>
<path d="M15.5 206.1l.6-.1 .3 .4-.1 .5-.2 .2 .3 .4 .1 .5-.2 .3-.4 .3-.5-.2-.2-.5v-.4l.4-.4-.3-.3zM15.7 206.2l-.2 .2a.36 .36 0 0 0 .3 .5 .36 .36 0 0 0 .4-.3 .36 .36 0 0 0-.4-.4zM15.6 207.3l-.2 .3 .1 .5a.45 .45 0 0 0 .7 0 .45 .45 0 0 0-.1-.7l-.2-.2z"/>
<path d="M93.5 206.2l.3-.2h.3l.4 .6-.3-.1a.36 .36 0 0 0-.4-.3 .36 .36 0 0 0-.3 .5v.5l.2-.3h.4l.4 .4-.1 .9-.4 .4-.3-.1-.4-.6-.1-.9zM93.8 207.2l-.3 .2v.6a.39 .39 0 0 0 .6 .2 .39 .39 0 0 0 .2-.5l-.2-.5z"/>
<path d="M166.7 206h.2v1.6h.3v.3h-.3v.6h-.2v-.6h-.9v-.3zM166.7 206.4l-.6 1.2h.6z"/>
</g>
<g fill="#000" stroke="#000" stroke-width=".21">
<path d="M53.6 16.4l1.9-.3v.6zM237.8 16.1l1.9 .3-1.9 .3zM35.5 34.4l.3 1.9h-.6zM71.9 32.5h.6l-.3 1.9zM226.6 55.2l1.7 .9-.3 .5zM246.5 49.5h.6l-.3 1.9zM246.8 38.2l.3 2h-.6zM246.8 55.2l.3 1.9h-.6zM51.7 63.1l1.9 .3-1.9 .3zM62.4 72.5l1.8-.7-1.5 1.3zM246.5 66.1h.6l-.3 1.9zM247.1 71.8l.3 1.9h-.6z"/>
<path d="M189.3 88.4l-.6 1.8-.6-.3zM246.8 82.6h.6l-.3 2zM247 99.6h.7l-.4 1.9zM247.3 88.4l.4 1.9h-.7zM35.2 103.4h.6l-.3 2zM89.5 100.2l1.5-1.3-1 1.7zM57.5 120.9l1.9-.3v.7zM89.1 120.6l1.9 .3-1.9 .4zM94.9 121.2l1.9-.3v.6zM126.5 120.9l2 .3-2 .3zM132.3 121.3l1.9-.3v.7zM163.9 121l1.9 .3-1.9 .4z"/>
<path d="M169.7 121.2l1.9-.3v.7zM201.4 120.9l1.9 .3-1.9 .4zM207.1 121.1l1.9-.3v.6zM234 120.8l1.9 .3-1.9 .3z"/>
</g>
<g font-size="4.3">
<text x="9" y="155.6">SR. NO.</text>
<text x="28.1" y="155.6">DESCRIPTION</text>
<text x="66.6" y="155.6">SPECIFICATION</text>
<text x="107.1" y="155.6">QTY</text>
</g>
<g font-size="3.7">
<text x="156.3" y="172.5">SLIDING GATE</text>
<text x="156.2" y="177">FRAME</text>
</g>
<g font-size="3.6">
<text x="248.4" y="169.4">NIHVA TECHNOLOGIES</text>
<text x="253.9" y="173.5">PVT. LTD. PUNE</text>
</g>
<g font-size="3.3">
<text x="207.6" y="185.4">CLIENT -HAIMAVATHY PROPERTIES PVT. LTD.</text>
<text x="207.5" y="190.1">LOCATION - MUMBAI</text>
<text x="207.5" y="194.9">PRODUCT - SLIDING GATE 3500 X 2000</text>
<text x="207.5" y="199.6">NIHVA\21-22\VDR\0132</text>
<text x="272.6" y="199.6">REV- 00</text>
<text x="207.2" y="204.4">SCALE: NTS</text>
<text x="260.7" y="204.4">SHEET: 01 OF 01</text>
</g>
<g font-size="2.8">
<text x="253" y="179">Email:- info@nihva.com</text>
<text x="254.6" y="176.3">Tel : 020 66304033</text>
<text x="165.1" y="181.2">NAME</text>
<text x="166.6" y="185.2">G.P.</text>
<text x="181.3" y="181.2">SIGN</text>
<text x="192.1" y="184.6">30.08.21</text>
<text x="194.4" y="181.1">DATE</text>
<text x="249.7" y="181.6">Website:- www.nihva.com</text>
<text x="166.7" y="190">A.K.</text>
<text x="192.1" y="189.3">30.08.21</text>
<text x="166.7" y="194.7">V.T.</text>
<text x="192.1" y="194">30.08.21</text>
</g>
<g font-size="2.7">
<text x="14.6" y="163.6">1</text>
<text x="33.9" y="163.6">RECT. TUBE</text>
<text x="65.9" y="163.6">150 X 150 X 4, 1850 LENGTH</text>
<text x="107.6" y="164">2 NOS</text>
<text x="14.8" y="171.3">2</text>
<text x="33.9" y="171.3">RECT. TUBE</text>
<text x="65.9" y="171.3">150 X 150 X 4, 4850 LENGTH</text>
<text x="107.6" y="171.7">2 NOS</text>
<text x="14.8" y="178.9">3</text>
<text x="34" y="179">SQ. TUBE</text>
<text x="65.9" y="179">100 X 100 X 3, 4650 LENGTH</text>
<text x="107.4" y="179.4">1 NOS</text>
<text x="14.9" y="186.6">4</text>
<text x="34" y="186.6">SQ. TUBE</text>
<text x="65.9" y="186.6">100 X 100 X 3, 775 LENGTH</text>
<text x="107.6" y="187.1">8 NOS</text>
<text x="14.8" y="194.3">5</text>
<text x="34" y="194.3">SQ. TUBE</text>
<text x="65.9" y="194.3">100 X 100 X 3, 750 LENGTH</text>
<text x="107.6" y="194.8">2 NOS</text>
<text x="14.8" y="202">6</text>
<text x="34" y="202">SQ. TUBE</text>
<text x="65.9" y="202">100 X 100 X 3, 875 LENGTH</text>
<text x="107.6" y="202.4">8 NOS</text>
</g>
<g font-size="2.5">
<text x="151.1" y="185.3">DRAWN</text>
<text x="150.9" y="189.5">CHECK</text>
<text x="151.1" y="194.2">APPRD.</text>
</g>
<text font-size="2.4" x="152.1" y="168.6">TITLE</text>
<text font-size="2.3" x="159.2" y="204">ALL DIMENSION ARE IN mm</text>
<text font-size="2.1" x="151" y="199.1">If any queries contact : design@nihva.com</text>
<g font-size="2">
<text x="153.6" y="163.9">This</text>
<text x="159.4" y="163.9">drawing</text>
<text x="169.4" y="163.9">&amp;</text>
<text x="172.8" y="163.9">design</text>
<text x="181.4" y="163.9">is</text>
<text x="184.7" y="163.9">the</text>
<text x="189.7" y="163.9">property</text>
<text x="200.4" y="163.9">of</text>
<text x="204.2" y="163.9">NIHVA</text>
<text x="212" y="163.9">TECHNOLOGIES.</text>
<text x="230.8" y="163.9">Not</text>
<text x="236.1" y="163.9">to</text>
<text x="239.8" y="163.9">be</text>
<text x="244" y="163.9">sold</text>
<text x="250" y="163.9">or</text>
<text x="253.8" y="163.9">copied</text>
<text x="262.5" y="163.9">to</text>
<text x="266.2" y="163.9">any</text>
<text x="271.5" y="163.9">other</text>
<text x="278.8" y="163.9">concern.</text>
</g>
<text font-size="1.6" x="241.2" y="160.4">REV 01 : 1. ORIENTATION CHANGED FROM LEFT TO RIGHT.</text>
</svg>
